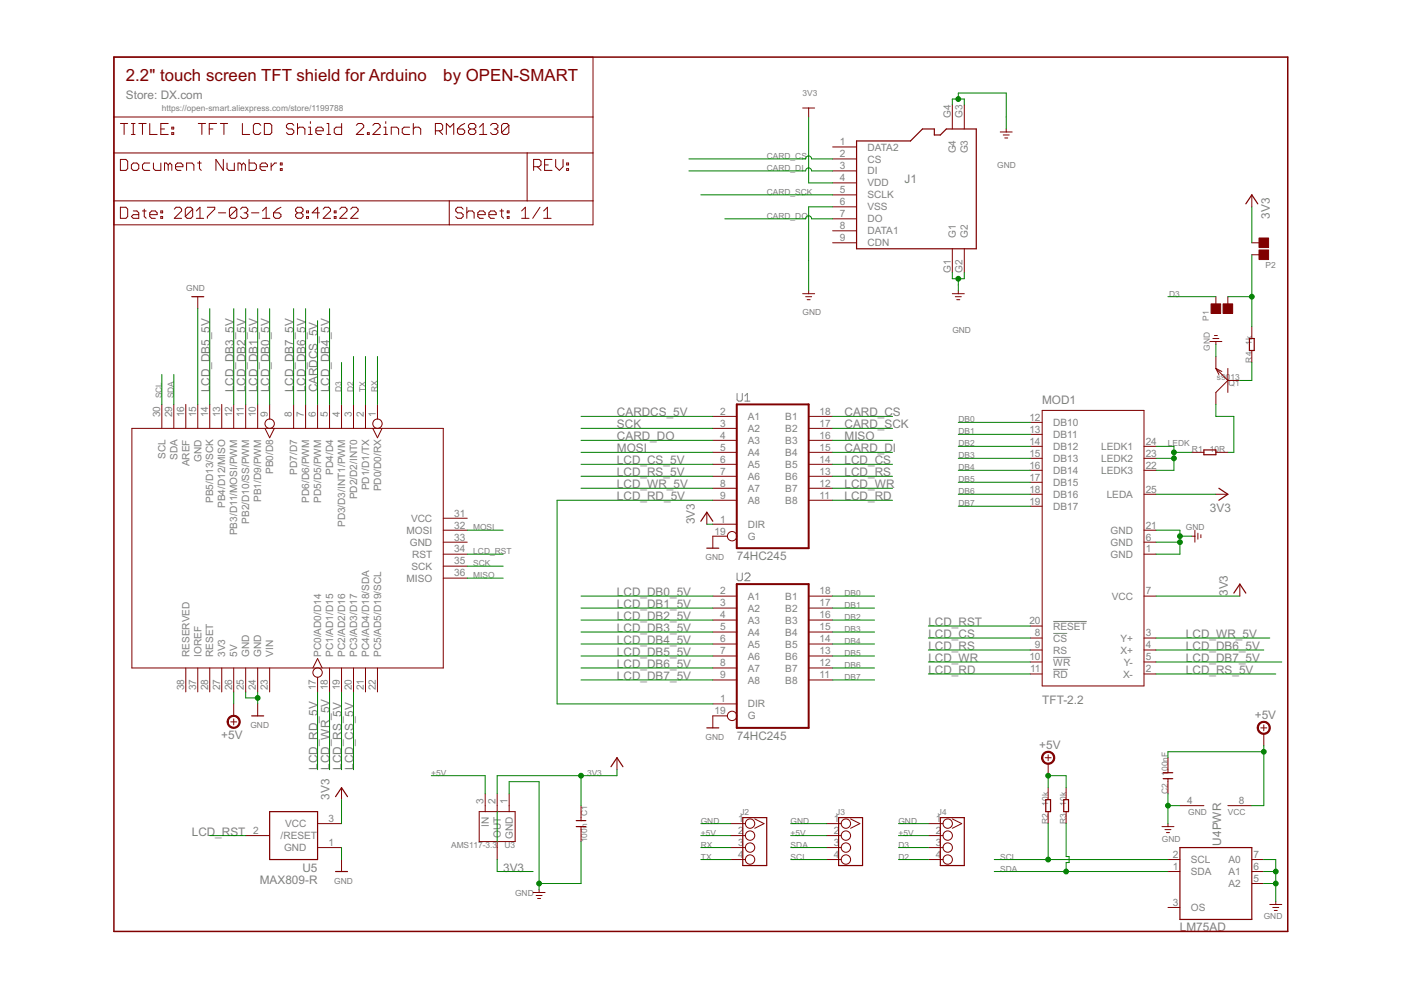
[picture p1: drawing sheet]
<svg xmlns="http://www.w3.org/2000/svg" width="297mm" height="210mm" viewBox="0 0 297 210" stroke-linecap="round" stroke-linejoin="round" font-family="sans-serif">
<path d="M156.3 83.4v1.4l.2 .2h.6l.3-.2v-1.4M157.9 85h1.1M157.9 83.9l.6-.5v1.6M156.3 121.5v1.4l.2 .2h.6l.3-.2v-1.4M157.9 121.8l.3-.3h.5l.3 .3v.2l-1.1 1.1h1.1M223.3 134.3h3M223.3 139.4h3.7M223.3 131.8h7.1M223.3 141.9h3.1" fill="none" stroke="#808080" stroke-width=".21"/>
<path d="M156.2 85.7h15.2v30.5h-15.2zM156.2 123.8h15.2v30.5h-15.2z" fill="none" stroke="#800000" stroke-width=".42"/>
<g fill="none" stroke="#800000" stroke-width=".21">
<path d="M24.2 12.1h101.5v35.6h-101.5zM24.2 32.4h101.5M24.2 24.8h101.5M25.5 33.8h1.2l.4 .4v1.6l-.4 .3h-1.2zM25.5 26.2h1.6M26.3 26.2v2.3M27.9 35l.4-.4h.7l.4 .4v.8l-.4 .3h-.7l-.4-.3zM27.9 26.2h.7M27.9 28.5h.7M28.3 26.2v2.3M29.4 26.2h1.6M30.2 26.2v2.3"/>
<path d="M31.7 26.2v2.3h1.6M31.7 34.6h-1.1l-.4 .4v.8l.4 .3h1.1M32.5 34.6v1.2l.4 .3h1.2v-1.5M34.1 27.3h.8M35.7 26.2h-1.6v2.3h1.6M35.7 35l-.4-.4h-.4v1.5M35.7 35l.3-.4 .4 .4v1.1M35.7 35v1.1M36.4 28.1h.4v.4h-.4zM36.4 27h.4v.3h-.4zM37.2 35.3h1.6v-.3l-.4-.4h-.8l-.4 .4v.8l.4 .3h.8M39.6 36.1v-1.5h1.1l.4 .4v1.1"/>
<path d="M41.9 34.6h.8M42 26.2h1.6M42.3 34.2v1.6l.4 .3M42.8 26.2v2.3M44.4 27.3h.7M45.9 26.2h-1.5v2.3M46.7 26.2h1.6M47.3 33.8v2.3l-1.5-2.3v2.3M47.5 26.2v2.3M48.1 34.6v1.2l.4 .3h1.2v-1.5M51.2 35l-.3-.4h-.4v1.5M51.2 35v1.1"/>
<path d="M51.2 35l.4-.4 .4 .4v1.1M51.4 26.2v2.3h1.5M52.8 33.8v2.3h1.2l.4-.3v-.8l-.4-.4h-1.2M55.1 35.3h1.6v-.3l-.4-.4h-.8l-.4 .4v.8l.4 .3h.8M55.3 26.6l-.4-.4h-.8l-.4 .4v1.5l.4 .4h.8l.4-.4M56 26.2h1.2l.4 .4v1.5l-.4 .4h-1.2zM57.5 34.6v1.5M58.7 34.6h-.4l-.8 .7M59.4 35.8h.4v.3h-.4zM59.4 34.6h.4v.4h-.4zM62.3 26.6l-.4-.4h-.8l-.4 .4v.4l.4 .3h.8l.4 .4v.4l-.4 .4h-.8l-.4-.4M63.1 27.3l.4-.3h.7l.4 .3v1.2"/>
<path d="M63.1 26.2v2.3M65.4 28.5h.8M65.4 27h.4v1.5M65.8 25.8v.4M67 27.7h1.5v-.4l-.4-.3h-.7l-.4 .3v.8l.4 .4h.7M69.3 26.2h.4v2.3M69.3 28.5h.8M72.4 26.2v2.3h-1.1l-.4-.4v-.8l.4-.3h1.1M75.5 26.6l.4-.4h.8l.4 .4v.4l-1.6 1.5h1.6M77.9 28.1h.4v.4h-.4zM79.1 26.6l.3-.4h.8l.4 .4v.4l-1.5 1.5h1.5M81.4 28.5h.8"/>
<path d="M81.4 27h.4v1.5M81.8 25.8v.4M83 28.5v-1.5h1.1l.4 .3v1.2M86.8 27h-1.1l-.4 .3v.8l.4 .4h1.1M87.6 27.3l.4-.3h.8l.4 .3v1.2M87.6 26.2v2.3M92.3 27.7h1.2l.4-.4v-.7l-.4-.4h-1.2v2.3M93.1 27.7l.8 .8M94.6 28.5v-2.3l.8 .8 .8-.8v2.3M97 27.3h1.1l.4 .4v.4l-.4 .4h-.7l-.4-.4zM98.5 26.2l-.7 .4-.8 .7M99.7 27.3l-.4-.3v-.4l.4-.4h.8l.4 .4v.4l-.4 .3"/>
<path d="M99.7 27.3l-.4 .4v.4l.4 .4h.8l.4-.4v-.4l-.4-.4M99.7 27.3h.8M101.7 28.5h1.5M101.7 27l.7-.8v2.3M104 26.6l.4-.4h.8l.4 .4v.4l-.4 .3M104.8 27.3h.4M105.2 27.3l.4 .4v.4l-.4 .4h-.8l-.4-.4M107.9 26.6l-.4-.4h-.8l-.4 .4v1.5M107.9 26.6v1.5l-.4 .4h-.8l-.4-.4M107.9 26.6l-1.6 1.5M111.8 32.4v10.2M113.1 35.3h1.2l.4-.3v-.8l-.4-.4h-1.2v2.3"/>
<path d="M113.9 35.3l.8 .8M115.5 35h.7M117 33.8h-1.5v2.3h1.5M117.8 33.8v1.5l.8 .8 .8-.8v-1.5M120.1 35.8h.4v.3h-.4zM120.1 34.6h.4v.4h-.4zM170.2 22.9h2.5M171.4 22.9v1.9M176.5 31.2h5.1M176.5 33.7h5.1M176.5 36.2h5.1M176.5 38.8h5.1"/>
<path d="M201.9 22.3v5M204.4 22.3v5M212.1 28h2.5M212.7 28.6h1.3M213 29.3h.7M213.3 27.3v.7M24.2 42.6h101.5M25.5 43.9h1.2l.4 .4v1.6l-.4 .4h-1.2zM28.3 44.7h.7l.4 .4v1.2h-1.1l-.4-.4 .4-.4h1.1M30.2 44.7h.8M30.6 44.3v1.6l.4 .4M31.7 45.5h1.6v-.4l-.4-.4h-.7l-.5 .4v.8l.5 .4h.7"/>
<path d="M34.1 45.9h.4v.4h-.4zM34.1 44.7h.4v.4h-.4zM37 44.3l.3-.4h.8l.4 .4v.4l-1.5 1.6h1.5M40.9 44.3v1.6l-.5 .4h-.7l-.4-.4M40.9 44.3l-.5-.4h-.7l-.4 .4v1.6M40.9 44.3l-1.6 1.6M41.6 46.3h1.6M41.6 44.7l.8-.8v2.4M44 43.9h1.5v.4l-1.5 1.6v.4M46.3 45.1h1.6M50.2 44.3v1.6l-.4 .4h-.8l-.4-.4M50.2 44.3l-.4-.4h-.8l-.4 .4v1.6"/>
<path d="M50.2 44.3l-1.6 1.6M51 44.3l.4-.4h.8l.3 .4v.4l-.3 .4M51.8 45.1h.4M52.2 45.1l.3 .4v.4l-.3 .4h-.8l-.4-.4M53.3 45.1h1.6M55.6 46.3h1.6M55.6 44.7l.8-.8v2.4M58 45.1h1.2l.4 .4v.4l-.4 .4h-.8l-.4-.4zM59.6 43.9l-.8 .4-.8 .8M63.1 45.1l-.4 .4v.4l.4 .4h.7l.4-.4v-.4l-.4-.4M63.1 45.1l-.4-.4v-.4l.4-.4h.7l.4 .4v.4l-.4 .4M63.1 45.1h.7"/>
<path d="M65 45.9h.4v.4h-.4zM65 44.7h.4v.4h-.4zM67.7 45.1h-1.5l1.2-1.2v2.4M68.5 44.3l.4-.4h.8l.4 .4v.4l-1.6 1.6h1.6M70.9 45.9h.3v.4h-.3zM70.9 44.7h.3v.4h-.3zM72 44.3l.4-.4h.8l.4 .4v.4l-1.6 1.6h1.6M74.4 44.3l.4-.4h.7l.4 .4v.4l-1.5 1.6h1.5M95.2 42.6v5.1M98.2 44.3l-.4-.4h-.8l-.4 .4v.4l.4 .4h.8l.4 .4v.4l-.4 .4h-.8l-.4-.4M99 45.1l.4-.4h.7l.4 .4v1.2M99 43.9v2.4"/>
<path d="M101.3 45.5h1.6v-.4l-.4-.4h-.8l-.4 .4v.8l.4 .4h.8M103.7 45.5h1.5v-.4l-.4-.4h-.8l-.3 .4v.8l.3 .4h.8M106 44.7h.8M106.4 44.3v1.6l.4 .4M107.5 45.9h.4v.4h-.4zM107.5 44.7h.4v.4h-.4zM110.6 46.3h1.6M110.6 44.7l.8-.8v2.4M114.5 43.9l-1.6 2.4M115.3 46.3h1.5M115.3 44.7l.8-.8v2.4M176.5 41.3h5.1"/>
<path d="M176.5 43.9h5.1M176.5 46.4h5.1M176.5 48.9h5.1M176.5 51.5h5.1M201.9 52.7v5.1M204.4 52.7v5.1M265.4 51.5h2.5M265.4 41.3v2.6M265.4 54h2.5M41.9 62.9v2.5M170.2 62.3h2.5M170.8 62.9h1.3"/>
<path d="M171.1 63.5h.7M171.4 61.6v.7M201.9 62.3h2.5M202.5 62.9h1.3M202.9 63.5h.6M203.2 61.6v.7M256.5 72.4h2.6M257.2 71.8h1.2M257.5 71.1h.6M257.8 78.1l2.5 2.6M257.8 78.1l.6 1.3M257.8 78.1l1.3 .7"/>
<path d="M257.8 62.9v2.5M257.8 72.4v.6M257.8 75.6v2.5M260.3 62.9v2.5M260.3 78.1v5.1M265.4 69.2v2.6M265.4 74.3v2.6M28 90.8h66v50.8h-66zM34.3 85.7v5.1M36.9 85.7v5.1M39.4 85.7v5.1M41.9 85.7v5.1"/>
<path d="M44.5 85.7v5.1M47 85.7v5.1M49.6 85.7v5.1M52.1 85.7v5.1M54.6 85.7v5.1M56.2 90.8l1 2 1-2M57.2 85.7v3.2M62.3 85.7v5.1M64.8 85.7v5.1M67.3 85.7v5.1M69.9 85.7v5.1M72.4 85.7v5.1"/>
<path d="M75 85.7v5.1M77.5 85.7v5.1M79 90.8l1 2 1-2M80 85.7v3.2M151.1 88.3h5.1M151.1 90.8h5.1M151.1 93.4h5.1M151.1 95.9h5.1M151.1 98.4h5.1M171.4 88.3h5.1M171.4 90.8h5.1M171.4 93.4h5.1"/>
<path d="M171.4 95.9h5.1M171.4 98.4h5.1M218.4 99.7h2.6M218.4 97.2h2.6M218.4 94.6h2.6M218.4 89.6h2.6M218.4 92.1h2.6M221 87h21.5v58.4h-21.5zM242.5 99.7h2.6M242.5 97.2h2.6M242.5 94.6h2.6M252.7 95.9h2.5"/>
<path d="M257.8 95.9h2.5M260.3 80.7l-2.5 2.5v2.5M260.3 80.7h2.6M94 109.9h5.1M94 112.4h5.1M94 115h5.1M94 117.5h5.1M149.9 108.6v2.5M151.1 111.1h5.1M151.1 101h5.1M151.1 103.5h5.1M151.1 106.1h5.1"/>
<path d="M154.2 113.7h-3.1v2.5M171.4 101h5.1M171.4 103.5h5.1M171.4 106.1h5.1M218.4 104.8h2.6M218.4 107.3h2.6M218.4 102.3h2.6M242.5 104.8h2.6M242.5 112.4h2.6M242.5 115h2.6M242.5 117.5h2.6M252.7 113.7h.6"/>
<path d="M253.3 112.4v2.6M254 113.1v1.2M254.6 113.4v.6M257.8 104.8h2.5M94 120h5.1M94 122.6h5.1M151.1 126.4h5.1M151.1 128.9h5.1M151.1 131.5h5.1M151.1 134h5.1M151.1 136.5h5.1M151.1 139.1h5.1"/>
<path d="M171.4 126.4h5.1M171.4 128.9h5.1M171.4 131.5h5.1M171.4 134h5.1M171.4 136.5h5.1M171.4 139.1h5.1M218.4 135.3h2.6M218.4 137.8h2.6M218.4 132.7h2.6M242.5 126.4h2.6M242.5 135.3h2.6M242.5 137.8h2.6"/>
<path d="M262.9 123.8v2.6M39.4 141.6v5.1M41.9 141.6v5.1M44.5 141.6v5.1M47 141.6v5.1M48.9 153.1h1.3M49.6 141.6v5.1M49.6 149.2v2.6M49.6 152.4v1.3M52.1 141.6v5.1M54.6 141.6v5.1M54.6 149.2v2.6"/>
<path d="M57.2 141.6v5.1M66.3 141.6l1-2 1 2M67.3 143.6v3.1M69.9 141.6v5.1M72.4 141.6v5.1M75 141.6v5.1M77.5 141.6v5.1M80 141.6v5.1M151.1 149.2h5.1M151.1 141.6h5.1M151.1 144.2h5.1M154.2 151.8h-3.1v2.5"/>
<path d="M171.4 141.6h5.1M171.4 144.2h5.1M218.4 140.4h2.6M218.4 142.9h2.6M242.5 140.4h2.6M242.5 142.9h2.6M267.3 154.3h1.3M267.9 153.7v1.2M267.9 155.6v2.5M52.1 177.2h5.1M67.3 174.6h5.1M67.3 179.7h5.1"/>
<path d="M72.4 167v2.5M101.6 172.1h7.6v6.3h-7.6zM102.9 168.3v3.8M105.4 168.3v3.8M105.4 178.4v3.8M107.9 168.3v3.8M123.2 170.8v3.2M123.2 175.3v3.1M130.8 160.7v2.5M154.9 174.6h3.1M154.9 179.7h3.1M154.9 177.2h3.1"/>
<path d="M160 173.6l2 1-2 1M175.3 174.6h3.1M175.3 179.7h3.1M175.3 177.2h3.1M180.3 173.6l2 1-2 1M196.8 174.6h3.1M196.8 179.7h3.1M196.8 177.2h3.1M201.9 173.6l2 1-2 1M221.6 160.7h1.3M222.2 160v1.3M222.2 161.9v2.6"/>
<path d="M222.2 167v2.5M222.2 172.1v2.5M226 167v2.5M226 172.1v2.5M246.4 175.3h2.5M247 175.9h1.3M247.3 176.5h.6M247.6 160.7v3.1M247.6 165.1v3.2M247.6 174.6v.7M250.2 170.8h5M260.3 170.8h5.1"/>
<path d="M72.4 182.2v2.6M113 189.2h2.6M113.7 189.9h1.2M114 190.5h.6M114.3 188.6v.6M154.9 182.2h3.1M175.3 182.2h3.1M196.8 182.2h3.1M247.6 182.2h2.6M247.6 184.8h2.6M247.6 192.4h2.6M265.4 182.2h2.5"/>
<path d="M265.4 184.8h2.5M265.4 187.3h2.5M269.2 191.8h2.6M269.9 192.4h1.2M270.2 193h.6M270.5 191.1v.7"/>
<circle cx="57.2" cy="89.8" r=".99"/>
<circle cx="80" cy="89.8" r=".99"/>
<circle cx="155.2" cy="113.7" r=".99"/>
<circle cx="67.3" cy="142.6" r=".99"/>
<circle cx="155.2" cy="151.8" r=".99"/>
<circle cx="159" cy="174.6" r=".99"/>
<circle cx="159" cy="177.2" r=".99"/>
<circle cx="159" cy="179.7" r=".99"/>
<circle cx="179.3" cy="174.6" r=".99"/>
<circle cx="179.3" cy="177.2" r=".99"/>
<circle cx="179.3" cy="179.7" r=".99"/>
<circle cx="200.9" cy="177.2" r=".99"/>
<circle cx="200.9" cy="179.7" r=".99"/>
<circle cx="200.9" cy="174.6" r=".99"/>
<circle cx="159" cy="182.2" r=".99"/>
<circle cx="179.3" cy="182.2" r=".99"/>
<circle cx="200.9" cy="182.2" r=".99"/>
</g>
<g fill="none" stroke="#800000" stroke-width=".25">
<path d="M181.6 29.9h11.4l2.6-2.6h2.5v1.3h1.3l1.2-1.3h6.4v25.4h-25.4zM264.1 43.2l1.3-1.9 1.3 1.9M40.7 62.9h2.5M264.9 71.8h1v2.5h-1zM255.2 95.4h2.6v1h-2.6zM148.6 110.5l1.3-1.9 1.2 1.9M149.9 116.2h2.5M258.4 103.5l1.9 1.3-1.9 1.3M261.6 125.8l1.3-2 1.2 2M53.4 151.8h2.5M149.9 154.3h2.5M57.2 172.1h10.1v10.1h-10.1z"/>
<path d="M71.1 168.9l1.3-1.9 1.3 1.9M122.2 174h2M122.2 175.3h2M129.5 162.6l1.3-1.9 1.3 1.9M157.5 173.4h5.1v10.1h-5.1zM177.8 173.4h5.1v10.1h-5.1zM199.4 173.4h5v10.1h-5zM221.7 169.5h1v2.6h-1zM225.5 169.5h1v2.6h-1zM246.6 165.1h2M246.6 163.8h2M250.2 179.7h15.2v15.2h-15.2z"/>
<path d="M71.1 184.8h2.6"/>
</g>
<path d="M24.2 12.1h248.8v185.4h-248.8z" fill="none" stroke="#800000" stroke-width=".32"/>
<g fill="#800000" stroke="#800000" stroke-width=".21">
<path d="M48.5 152.1a1.4 1.4 0 0 1 2.2 .2 1.4 1.4 0 0 1-.8 2.1 1.4 1.4 0 0 1-1.7-1.3h.2a1.14 1.14 0 0 1 1.7-1 1.14 1.14 0 0 1 .1 1.9 1.14 1.14 0 0 1-1.8-.7v-.2h-.2z" fill-rule="evenodd"/>
<path d="M266.9 153.4a1.4 1.4 0 0 1 2.2 .2 1.4 1.4 0 0 1-.8 2.1 1.4 1.4 0 0 1-1.7-1.4h.2a1.14 1.14 0 0 1 1.6-1 1.14 1.14 0 0 1 .3 1.8 1.14 1.14 0 0 1-1.9-.5v-.3h-.2z" fill-rule="evenodd"/>
<path d="M221.2 159.7a1.4 1.4 0 0 1 2.2 .2 1.4 1.4 0 0 1-.8 2.1 1.4 1.4 0 0 1-1.8-1.3h.3a1.15 1.15 0 0 1 1.6-1.1 1.15 1.15 0 0 1 .3 1.9 1.15 1.15 0 0 1-1.9-.5v-.3h-.3z" fill-rule="evenodd"/>
</g>
<g fill="#800000" stroke="#800000" stroke-width=".21">
<path d="M256.8 64.4h2v2.1h-2z"/>
<path d="M259.3 64.4h2v2.1h-2z"/>
<path d="M266.9 53h2.1v2h-2.1z"/>
<path d="M266.9 50.5h2.1v2h-2.1z"/>
</g>
<g fill="none" stroke="#008000" stroke-width=".21">
<path d="M146 33.7h24.8a.63 .63 0 0 1 .6-.6 .63 .63 0 0 1 .7 .6h4.4M146 36.2h24.8a.63 .63 0 0 1 .6-.6 .63 .63 0 0 1 .7 .6h4.4M171.4 24.8v14h5.1M201.9 22.3v-1.3h2.5v1.3M203.2 21v-1.3h10.1v7.6M148.6 41.3h27.9M153.7 46.4h17.1a.63 .63 0 0 1 .6-.6 .63 .63 0 0 1 .7 .6h4.4M176.5 43.9h-5.1v17.7M201.9 57.8v1.3h2.5v-1.3M203.2 59.1v2.5M265.4 43.9v7.6M265.4 54v15.2"/>
<path d="M34.3 79.4v6.3M36.9 79.4v6.3M41.9 65.4v20.3M44.5 65.4v20.3M49.6 65.4v20.3M52.1 65.4v20.3M54.6 65.4v20.3M57.2 65.4v20.3M62.3 65.4v20.3M64.8 65.4v20.3M67.3 68v17.7M69.9 65.4v20.3"/>
<path d="M72.4 76.9v8.8M75 75.6v10.1M77.5 75.6v10.1M80 75.6v10.1M247.6 62.9h10.2M257.8 73v2.6M260.3 62.9h5.1M265.4 76.9v3.8h-2.5M123.2 98.4h27.9M123.2 93.4h27.9M123.2 88.3h27.9M123.2 90.8h27.9"/>
<path d="M123.2 95.9h27.9M176.5 98.4h12.7M176.5 93.4h12.7M176.5 88.3h12.7M176.5 90.8h12.7M176.5 95.9h12.7M203.2 97.2h15.2M203.2 99.7h15.2M203.2 89.6h15.2M203.2 92.1h15.2M203.2 94.6h15.2M245.1 97.2h3.8"/>
<path d="M245.1 94.6h3.8v5.1h-3.8M248.9 95.9h3.8M257.8 85.7v2.6h3.8v7.6h-1.3M99.1 117.5h7.6M99.1 112.4h7.6M123.2 103.5h27.9M123.2 101h27.9M149.9 111.1h1.2M151.1 106.1h-33v43.1h33M176.5 103.5h12.7M176.5 106.1h12.7M176.5 101h12.7"/>
<path d="M203.2 104.8h15.2M203.2 107.3h15.2M203.2 102.3h15.2M245.1 112.4h5.1v5.1h-5.1M245.1 115h5.1M245.1 104.8h12.7M250.2 113.7h2.5M99.1 122.6h7.6M99.1 120h7.6M123.2 126.4h27.9M123.2 128.9h27.9M123.2 131.5h27.9"/>
<path d="M123.2 134h27.9M123.2 136.5h27.9M123.2 139.1h27.9M176.5 126.4h8.9M176.5 128.9h8.9M176.5 131.5h8.9M176.5 134h8.9M176.5 136.5h8.9M176.5 139.1h8.9M196.8 132.7h21.6M196.8 135.3h21.6M196.8 137.8h21.6"/>
<path d="M245.1 135.3h24.1M245.1 137.8h22.8M245.1 126.4h17.8M49.6 146.7v2.5M52.1 146.7v1.3h2.5M54.6 146.7v2.5M67.3 146.7v16.5M69.9 146.7v16.5M72.4 146.7v16.5M75 146.7v16.5M123.2 141.6h27.9M123.2 144.2h27.9"/>
<path d="M176.5 141.6h8.9M176.5 144.2h8.9M196.8 140.4h21.6M196.8 142.9h21.6M245.1 140.4h26.7M245.1 142.9h25.4M267.9 158.1v12.7h-2.5M267.9 159.4h-20.3v1.3M44.5 177.2h7.6M72.4 169.5v5.1M72.4 179.7v2.5M91.4 164.5h11.5v3.8"/>
<path d="M105.4 172.1v6.3M107.9 168.3v-2.6h6.4v22.9M123.2 164.5v6.3M123.2 178.4v8.9h-8.9M130.8 163.2v1.3h-25.4v3.8M148.6 174.6h6.3M148.6 177.2h6.3M148.6 179.7h6.3M167.6 174.6h7.7M167.6 177.2h7.7M167.6 179.7h7.7M190.5 174.6h6.3"/>
<path d="M190.5 177.2h6.3M190.5 179.7h6.3M222.2 167v-2.5h3.8v2.5M222.2 174.6v7.6M226 174.6v7h.7v1.3h-.7v1.9M247.6 170.8h2.6M247.6 168.3v6.3M105.4 182.2v2.6h7.6M148.6 182.2h6.3M167.6 182.2h7.7M190.5 182.2h6.3M210.8 182.2h36.8"/>
<path d="M210.8 184.8h36.8M267.9 187.3h2.6M267.9 182.2h2.6v8.9M267.9 184.8h2.6"/>
</g>
<g fill="#008000" stroke="#008000" stroke-width=".21">
<circle cx="203.2" cy="59.1" r=".51"/>
<circle cx="203.2" cy="21" r=".51"/>
<circle cx="54.6" cy="148" r=".51"/>
<circle cx="114.3" cy="187.3" r=".51"/>
<circle cx="247.6" cy="170.8" r=".51"/>
<circle cx="270.5" cy="184.8" r=".51"/>
<circle cx="270.5" cy="187.3" r=".51"/>
<circle cx="250.2" cy="113.7" r=".51"/>
<circle cx="250.2" cy="115" r=".51"/>
<circle cx="267.9" cy="159.4" r=".51"/>
<circle cx="222.2" cy="164.5" r=".51"/>
<circle cx="123.2" cy="164.5" r=".51"/>
<circle cx="222.2" cy="182.2" r=".51"/>
<circle cx="226" cy="184.8" r=".51"/>
<circle cx="248.9" cy="95.9" r=".51"/>
<circle cx="248.9" cy="97.2" r=".51"/>
<circle cx="265.4" cy="62.9" r=".51"/>
</g>
<g font-size="4" fill="#800000">
<text x="26.7" y="17.2">2.2&quot; touch screen TFT shield for Arduino</text>
<text x="94" y="17.2">by OPEN-SMART</text>
</g>
<g font-size="2.8" fill="#808080">
<text x="26.7" y="21">Store: DX.com</text>
<text x="191.8" y="38.8">J1</text>
<text x="269.2" y="46.4" transform="rotate(-90 269.2 46.4)">3V3</text>
<text x="44.5" y="83.2" transform="rotate(-90 44.5 83.2)">LCD_DB5_5V</text>
<text x="49.5" y="83.2" transform="rotate(-90 49.5 83.2)">LCD_DB3_5V</text>
<text x="52.1" y="83.2" transform="rotate(-90 52.1 83.2)">LCD_DB2_5V</text>
<text x="54.6" y="83.2" transform="rotate(-90 54.6 83.2)">LCD_DB1_5V</text>
<text x="57.2" y="83.2" transform="rotate(-90 57.2 83.2)">LCD_DB0_5V</text>
<text x="62.2" y="83.2" transform="rotate(-90 62.2 83.2)">LCD_DB7_5V</text>
<text x="64.8" y="83.2" transform="rotate(-90 64.8 83.2)">LCD_DB6_5V</text>
<text x="67.3" y="83.2" transform="rotate(-90 67.3 83.2)">CARDCS_5V</text>
<text x="69.9" y="83.2" transform="rotate(-90 69.9 83.2)">LCD_DB4_5V</text>
<text x="130.8" y="88.3">CARDCS_5V</text>
<text x="179.1" y="88.3">CARD_CS</text>
<text x="221" y="85.8">MOD1</text>
<text x="130.8" y="93.4">CARD_DO</text>
<text x="130.8" y="90.8">SCK</text>
<text x="130.8" y="95.9">MOSI</text>
<text x="179.1" y="93.4">MISO</text>
<text x="179.1" y="90.8">CARD_SCK</text>
<text x="179.1" y="95.9">CARD_DI</text>
<text x="130.8" y="98.4">LCD_CS_5V</text>
<text x="130.8" y="101">LCD_RS_5V</text>
<text x="179.1" y="98.4">LCD_CS</text>
<text x="179.1" y="101">LCD_RS</text>
<text x="130.8" y="103.5">LCD_WR_5V</text>
<text x="130.8" y="106.1">LCD_RD_5V</text>
<text x="179.1" y="103.5">LCD_WR</text>
<text x="179.1" y="106.1">LCD_RD</text>
<text x="147.3" y="111.1" transform="rotate(-90 147.3 111.1)">3V3</text>
<text x="256.5" y="108.6">3V3</text>
<text x="156.2" y="118.8">74HC245</text>
<text x="130.8" y="126.4">LCD_DB0_5V</text>
<text x="130.8" y="128.9">LCD_DB1_5V</text>
<text x="130.8" y="131.5">LCD_DB2_5V</text>
<text x="260.3" y="126.4" transform="rotate(-90 260.3 126.4)">3V3</text>
<text x="130.8" y="134">LCD_DB3_5V</text>
<text x="130.8" y="136.5">LCD_DB4_5V</text>
<text x="196.8" y="132.7">LCD_RST</text>
<text x="196.8" y="135.3">LCD_CS</text>
<text x="196.8" y="137.8">LCD_RS</text>
<text x="251.4" y="135.3">LCD_WR_5V</text>
<text x="251.4" y="137.8">LCD_DB6_5V</text>
<text x="130.8" y="139.1">LCD_DB5_5V</text>
<text x="130.8" y="141.6">LCD_DB6_5V</text>
<text x="196.8" y="140.3">LCD_WR</text>
<text x="196.8" y="142.9">LCD_RD</text>
<text x="251.4" y="142.9">LCD_RS_5V</text>
<text x="251.4" y="140.3">LCD_DB7_5V</text>
<text x="130.8" y="144.2">LCD_DB7_5V</text>
<text x="221" y="149.2">TFT-2.2</text>
<text x="266" y="152.4">+5V</text>
<text x="46.9" y="156.7">+5V</text>
<text x="156.2" y="156.9">74HC245</text>
<text x="220.3" y="158.8">+5V</text>
<text x="67.3" y="163.2" transform="rotate(-90 67.3 163.2)">LCD_RD_5V</text>
<text x="72.4" y="163.2" transform="rotate(-90 72.4 163.2)">LCD_RS_5V</text>
<text x="74.9" y="163.2" transform="rotate(-90 74.9 163.2)">LCD_CS_5V</text>
<text x="69.9" y="169.6" transform="rotate(-90 69.9 169.6)">3V3 LCD_WR_5V</text>
<text x="40.7" y="177.2">LCD_RST</text>
<text x="258.9" y="179.3" transform="rotate(-90 258.9 179.3)">U4PWR</text>
<text x="64.1" y="184.8">U5</text>
<text x="106.7" y="184.8">3V3</text>
<text x="55.1" y="187.3">MAX809-R</text>
<text x="250.2" y="197.5">LM75AD</text>
</g>
<g font-size="2.4" fill="#808080">
<text x="201.6" y="25" transform="rotate(-90 201.6 25)">G4</text>
<text x="204.1" y="25" transform="rotate(-90 204.1 25)">G3</text>
<text x="178.1" y="30.8">1</text>
<text x="178.1" y="33.3">2</text>
<text x="178.1" y="35.9">3</text>
<text x="183.9" y="31.9">DATA2</text>
<text x="183.9" y="34.5">CS</text>
<text x="202.7" y="32.5" transform="rotate(-90 202.7 32.5)">G4</text>
<text x="205.2" y="32.5" transform="rotate(-90 205.2 32.5)">G3</text>
<text x="178.1" y="38.4">4</text>
<text x="178.1" y="41">5</text>
<text x="183.9" y="37">DI</text>
<text x="183.9" y="39.5">VDD</text>
<text x="178.1" y="43.5">6</text>
<text x="178.1" y="46">7</text>
<text x="183.9" y="42.1">SCLK</text>
<text x="183.9" y="44.6">VSS</text>
<text x="183.9" y="47.2">DO</text>
<text x="178.1" y="48.6">8</text>
<text x="178.1" y="51.1">9</text>
<text x="183.9" y="49.7">DATA1</text>
<text x="183.9" y="52.2">CDN</text>
<text x="202.7" y="50.4" transform="rotate(-90 202.7 50.4)">G1</text>
<text x="205.2" y="50.4" transform="rotate(-90 205.2 50.4)">G2</text>
<text x="201.6" y="57.9" transform="rotate(-90 201.6 57.9)">G1</text>
<text x="204.1" y="57.9" transform="rotate(-90 204.1 57.9)">G2</text>
<text x="34" y="88.5" transform="rotate(-90 34 88.5)">30</text>
<text x="36.5" y="88.5" transform="rotate(-90 36.5 88.5)">29</text>
<text x="39" y="88.5" transform="rotate(-90 39 88.5)">16</text>
<text x="41.6" y="88.5" transform="rotate(-90 41.6 88.5)">15</text>
<text x="44.1" y="88.5" transform="rotate(-90 44.1 88.5)">14</text>
<text x="46.7" y="88.5" transform="rotate(-90 46.7 88.5)">13</text>
<text x="49.2" y="88.5" transform="rotate(-90 49.2 88.5)">12</text>
<text x="51.7" y="88.5" transform="rotate(-90 51.7 88.5)">11</text>
<text x="54.3" y="88.5" transform="rotate(-90 54.3 88.5)">10</text>
<text x="56.8" y="88.5" transform="rotate(-90 56.8 88.5)">9</text>
<text x="61.9" y="88.5" transform="rotate(-90 61.9 88.5)">8</text>
<text x="64.4" y="88.5" transform="rotate(-90 64.4 88.5)">7</text>
<text x="67" y="88.5" transform="rotate(-90 67 88.5)">6</text>
<text x="69.5" y="88.5" transform="rotate(-90 69.5 88.5)">5</text>
<text x="72" y="88.5" transform="rotate(-90 72 88.5)">4</text>
<text x="74.6" y="88.5" transform="rotate(-90 74.6 88.5)">3</text>
<text x="77.1" y="88.5" transform="rotate(-90 77.1 88.5)">2</text>
<text x="79.7" y="88.5" transform="rotate(-90 79.7 88.5)">1</text>
<text x="152.7" y="87.9">2</text>
<text x="158.5" y="89.1">A1</text>
<text x="166.5" y="89.1">B1</text>
<text x="173.8" y="87.9">18</text>
<text x="218.2" y="89.2">12</text>
<text x="152.7" y="90.5">3</text>
<text x="152.7" y="93">4</text>
<text x="152.7" y="95.6">5</text>
<text x="158.5" y="91.6">A2</text>
<text x="158.5" y="94.1">A3</text>
<text x="166.5" y="94.1">B3</text>
<text x="166.5" y="91.6">B2</text>
<text x="173.8" y="95.6">15</text>
<text x="173.8" y="93">16</text>
<text x="173.8" y="90.5">17</text>
<text x="218.2" y="94.3">14</text>
<text x="218.2" y="91.7">13</text>
<text x="223.3" y="95.4">DB12</text>
<text x="223.3" y="90.3">DB10</text>
<text x="223.3" y="92.9">DB11</text>
<text x="233.5" y="95.4">LEDK1</text>
<text x="242.9" y="94.3">24</text>
<text x="35.1" y="97.3" transform="rotate(-90 35.1 97.3)">SCL</text>
<text x="37.6" y="97.5" transform="rotate(-90 37.6 97.5)">SDA</text>
<text x="40.2" y="98.9" transform="rotate(-90 40.2 98.9)">AREF</text>
<text x="42.7" y="97.9" transform="rotate(-90 42.7 97.9)">GND</text>
<text x="57.9" y="100.5" transform="rotate(-90 57.9 100.5)">PB0/D8</text>
<text x="63" y="100.6" transform="rotate(-90 63 100.6)">PD7/D7</text>
<text x="70.6" y="100.6" transform="rotate(-90 70.6 100.6)">PD4/D4</text>
<text x="152.7" y="98.1">6</text>
<text x="152.7" y="100.6">7</text>
<text x="158.5" y="96.7">A4</text>
<text x="158.5" y="99.2">A5</text>
<text x="158.5" y="101.8">A6</text>
<text x="166.5" y="101.8">B6</text>
<text x="166.5" y="99.2">B5</text>
<text x="166.5" y="96.7">B4</text>
<text x="173.8" y="100.6">13</text>
<text x="173.8" y="98.1">14</text>
<text x="218.2" y="96.8">15</text>
<text x="218.2" y="99.4">16</text>
<text x="218.2" y="101.9">17</text>
<text x="223.3" y="97.9">DB13</text>
<text x="223.3" y="100.5">DB14</text>
<text x="233.5" y="100.5">LEDK3</text>
<text x="233.5" y="97.9">LEDK2</text>
<text x="242.9" y="99.4">22</text>
<text x="242.9" y="96.8">23</text>
<text x="45.2" y="106.7" transform="rotate(-90 45.2 106.7)">PB5/D13/SCK</text>
<text x="47.8" y="107.7" transform="rotate(-90 47.8 107.7)">PB4/D12/MISO</text>
<text x="55.4" y="106.4" transform="rotate(-90 55.4 106.4)">PB1/D9/PWM</text>
<text x="65.5" y="106.5" transform="rotate(-90 65.5 106.5)">PD6/D6/PWM</text>
<text x="68.1" y="106.5" transform="rotate(-90 68.1 106.5)">PD5/D5/PWM</text>
<text x="75.7" y="105.9" transform="rotate(-90 75.7 105.9)">PD2/D2/INT0</text>
<text x="78.2" y="103.9" transform="rotate(-90 78.2 103.9)">PD1/D1/TX</text>
<text x="80.8" y="104.2" transform="rotate(-90 80.8 104.2)">PD0/D0/RX</text>
<text x="152.7" y="103.2">8</text>
<text x="152.7" y="105.7">9</text>
<text x="158.5" y="104.3">A7</text>
<text x="158.5" y="106.8">A8</text>
<text x="166.5" y="106.8">B8</text>
<text x="166.5" y="104.3">B7</text>
<text x="173.8" y="105.7">11</text>
<text x="173.8" y="103.2">12</text>
<text x="218.2" y="104.4">18</text>
<text x="218.2" y="107">19</text>
<text x="223.3" y="105.6">DB16</text>
<text x="223.3" y="103">DB15</text>
<text x="234.6" y="105.6">LEDA</text>
<text x="242.9" y="104.4">25</text>
<text x="50.3" y="113.5" transform="rotate(-90 50.3 113.5)">PB3/D11/MOSI/PWM</text>
<text x="52.8" y="111" transform="rotate(-90 52.8 111)">PB2/D10/SS/PWM</text>
<text x="73.2" y="111.8" transform="rotate(-90 73.2 111.8)">PD3/D3/INT1/PWM</text>
<text x="86.2" y="113.2">MOSI</text>
<text x="87.1" y="110.6">VCC</text>
<text x="96.3" y="109.5">31</text>
<text x="96.3" y="112.1">32</text>
<text x="151.5" y="113.3">19</text>
<text x="152.7" y="110.8">1</text>
<text x="158.5" y="111.9">DIR</text>
<text x="223.3" y="108.1">DB17</text>
<text x="235.5" y="113.2">GND</text>
<text x="242.9" y="112.1">21</text>
<text x="86.9" y="115.7">GND</text>
<text x="87.4" y="118.3">RST</text>
<text x="96.3" y="114.6">33</text>
<text x="96.3" y="117.1">34</text>
<text x="96.3" y="119.7">35</text>
<text x="158.5" y="114.4">G</text>
<text x="235.5" y="115.7">GND</text>
<text x="235.5" y="118.3">GND</text>
<text x="242.9" y="114.6">6</text>
<text x="242.9" y="117.1">1</text>
<text x="86.2" y="123.3">MISO</text>
<text x="87.3" y="120.8">SCK</text>
<text x="96.3" y="122.2">36</text>
<text x="152.7" y="126">2</text>
<text x="152.7" y="128.6">3</text>
<text x="152.7" y="131.1">4</text>
<text x="158.5" y="127.1">A1</text>
<text x="158.5" y="129.7">A2</text>
<text x="166.5" y="129.7">B2</text>
<text x="166.5" y="127.1">B1</text>
<text x="173.8" y="131.1">16</text>
<text x="173.8" y="128.6">17</text>
<text x="173.8" y="126">18</text>
<text x="235.7" y="127.1">VCC</text>
<text x="242.9" y="126">7</text>
<text x="152.7" y="133.6">5</text>
<text x="152.7" y="136.2">6</text>
<text x="158.5" y="132.2">A3</text>
<text x="158.5" y="134.8">A4</text>
<text x="158.5" y="137.3">A5</text>
<text x="166.5" y="137.3">B5</text>
<text x="166.5" y="134.8">B4</text>
<text x="166.5" y="132.2">B3</text>
<text x="173.8" y="136.2">14</text>
<text x="173.8" y="133.6">15</text>
<text x="218.2" y="132.4">20</text>
<text x="219.4" y="134.9">8</text>
<text x="219.4" y="137.5">9</text>
<text x="223.3" y="136">CS</text>
<text x="223.3" y="133.5">RESET</text>
<text x="237.6" y="136">Y+</text>
<text x="242.9" y="137.5">4</text>
<text x="242.9" y="134.9">3</text>
<text x="40.2" y="139.3" transform="rotate(-90 40.2 139.3)">RESERVED</text>
<text x="42.7" y="139.3" transform="rotate(-90 42.7 139.3)">IOREF</text>
<text x="45.2" y="139.3" transform="rotate(-90 45.2 139.3)">RESET</text>
<text x="47.8" y="139.3" transform="rotate(-90 47.8 139.3)">3V3</text>
<text x="50.3" y="139.3" transform="rotate(-90 50.3 139.3)">5V</text>
<text x="52.8" y="139.3" transform="rotate(-90 52.8 139.3)">GND</text>
<text x="55.4" y="139.3" transform="rotate(-90 55.4 139.3)">GND</text>
<text x="57.9" y="139.3" transform="rotate(-90 57.9 139.3)">VIN</text>
<text x="68.1" y="139.3" transform="rotate(-90 68.1 139.3)">PC0/AD0/D14</text>
<text x="70.6" y="139.3" transform="rotate(-90 70.6 139.3)">PC1/AD1/D15</text>
<text x="73.2" y="139.3" transform="rotate(-90 73.2 139.3)">PC2/AD2/D16</text>
<text x="75.7" y="139.3" transform="rotate(-90 75.7 139.3)">PC3/AD3/D17</text>
<text x="78.2" y="139.3" transform="rotate(-90 78.2 139.3)">PC4/AD4/D18/SDA</text>
<text x="80.8" y="139.3" transform="rotate(-90 80.8 139.3)">PC5/AD5/D19/SCL</text>
<text x="152.7" y="138.7">7</text>
<text x="152.7" y="141.3">8</text>
<text x="152.7" y="143.8">9</text>
<text x="158.5" y="139.8">A6</text>
<text x="158.5" y="142.4">A7</text>
<text x="166.5" y="142.4">B7</text>
<text x="166.5" y="139.8">B6</text>
<text x="173.8" y="143.8">11</text>
<text x="173.8" y="141.3">12</text>
<text x="173.8" y="138.7">13</text>
<text x="218.2" y="140">10</text>
<text x="218.4" y="142.5">11</text>
<text x="223.3" y="143.7">RD</text>
<text x="223.3" y="141.1">WR</text>
<text x="223.3" y="138.6">RS</text>
<text x="237.6" y="138.6">X+</text>
<text x="238.1" y="143.7">X-</text>
<text x="238.3" y="141.1">Y-</text>
<text x="242.9" y="140">5</text>
<text x="242.9" y="142.5">2</text>
<text x="39" y="146.3" transform="rotate(-90 39 146.3)">38</text>
<text x="41.6" y="146.3" transform="rotate(-90 41.6 146.3)">37</text>
<text x="44.1" y="146.3" transform="rotate(-90 44.1 146.3)">28</text>
<text x="46.7" y="146.3" transform="rotate(-90 46.7 146.3)">27</text>
<text x="49.2" y="146.3" transform="rotate(-90 49.2 146.3)">26</text>
<text x="51.7" y="146.3" transform="rotate(-90 51.7 146.3)">25</text>
<text x="54.3" y="146.3" transform="rotate(-90 54.3 146.3)">24</text>
<text x="56.8" y="146.3" transform="rotate(-90 56.8 146.3)">23</text>
<text x="67" y="146.3" transform="rotate(-90 67 146.3)">17</text>
<text x="69.5" y="146.3" transform="rotate(-90 69.5 146.3)">18</text>
<text x="72" y="146.3" transform="rotate(-90 72 146.3)">19</text>
<text x="74.6" y="146.3" transform="rotate(-90 74.6 146.3)">20</text>
<text x="77.1" y="146.3" transform="rotate(-90 77.1 146.3)">21</text>
<text x="79.7" y="146.3" transform="rotate(-90 79.7 146.3)">22</text>
<text x="152.7" y="148.9">1</text>
<text x="158.5" y="150">DIR</text>
<text x="158.5" y="144.9">A8</text>
<text x="166.5" y="144.9">B8</text>
<text x="151.5" y="151.4">19</text>
<text x="158.5" y="152.5">G</text>
<text x="102.5" y="170.5" transform="rotate(-90 102.5 170.5)">3</text>
<text x="105.1" y="170.5" transform="rotate(-90 105.1 170.5)">2</text>
<text x="107.6" y="170.5" transform="rotate(-90 107.6 170.5)">1</text>
<text x="251.7" y="170.5">4</text>
<text x="262.7" y="170.5">8</text>
<text x="53.6" y="176.8">2</text>
<text x="59.5" y="177.9">/RESET</text>
<text x="60.5" y="175.4">VCC</text>
<text x="69.7" y="174.3">3</text>
<text x="69.7" y="179.4">1</text>
<text x="103.6" y="175.3" transform="rotate(-90 103.6 175.3)">IN</text>
<text x="106.2" y="177.7" transform="rotate(-90 106.2 177.7)">OUT</text>
<text x="108.7" y="177.9" transform="rotate(-90 108.7 177.9)">GND</text>
<text x="156.5" y="174.3">1</text>
<text x="156.5" y="176.8">2</text>
<text x="156.5" y="179.4">3</text>
<text x="176.8" y="174.3">1</text>
<text x="176.8" y="176.8">2</text>
<text x="176.8" y="179.4">3</text>
<text x="198.4" y="174.3">1</text>
<text x="198.4" y="176.8">2</text>
<text x="198.4" y="179.4">3</text>
<text x="60.2" y="180.5">GND</text>
<text x="156.5" y="181.9">4</text>
<text x="176.8" y="181.9">4</text>
<text x="198.4" y="181.9">4</text>
<text x="248.6" y="181.9">2</text>
<text x="248.6" y="184.4">1</text>
<text x="252.5" y="183">SCL</text>
<text x="252.5" y="185.5">SDA</text>
<text x="260.5" y="183">A0</text>
<text x="260.5" y="185.6">A1</text>
<text x="265.8" y="181.9">7</text>
<text x="265.8" y="184.4">6</text>
<text x="260.5" y="188.1">A2</text>
<text x="265.8" y="187">5</text>
<text x="248.6" y="192.1">3</text>
<text x="252.5" y="193.2">OS</text>
</g>
<g font-size="2" fill="#808080">
<text x="34.3" y="23.5">https://open-smart.aliexpress.com/store/1199788</text>
<text x="170.2" y="20.4">3V3</text>
<text x="162.6" y="33.7">CARD_CS</text>
<text x="211.4" y="35.6">GND</text>
<text x="162.6" y="41.3">CARD_SCK</text>
<text x="162.6" y="36.2">CARD_DI</text>
<text x="162.6" y="46.4">CARD_DO</text>
<text x="268.3" y="56.8">P2</text>
<text x="39.5" y="61.6">GND</text>
<text x="247.9" y="62.9">D3</text>
<text x="170.2" y="66.7">GND</text>
<text x="201.9" y="70.5">GND</text>
<text x="256.3" y="68" transform="rotate(-90 256.3 68)">P1</text>
<text x="256.5" y="74.3" transform="rotate(-90 256.5 74.3)">GND</text>
<text x="265.4" y="76.9" transform="rotate(-90 265.4 76.9)">R4</text>
<text x="265.4" y="73.1" transform="rotate(-90 265.4 73.1)">1k</text>
<text x="72.4" y="83.2" transform="rotate(-90 72.4 83.2)">D3</text>
<text x="74.9" y="83.2" transform="rotate(-90 74.9 83.2)">D2</text>
<text x="77.5" y="83.2" transform="rotate(-90 77.5 83.2)">TX</text>
<text x="80" y="83.2" transform="rotate(-90 80 83.2)">RX</text>
<text x="258" y="80.7">s90</text>
<text x="260.5" y="81.9">Q1</text>
<text x="260.9" y="80.7">13</text>
<text x="34.3" y="84.5" transform="rotate(-90 34.3 84.5)">SCL</text>
<text x="36.8" y="84.5" transform="rotate(-90 36.8 84.5)">SDA</text>
<text x="203.2" y="89.6">DB0</text>
<text x="203.2" y="92.1">DB1</text>
<text x="203.2" y="94.6">DB2</text>
<text x="247.6" y="94.6">LEDK</text>
<text x="252.7" y="95.9">R1</text>
<text x="256.5" y="95.9">10R</text>
<text x="203.2" y="97.2">DB3</text>
<text x="203.2" y="99.7">DB4</text>
<text x="203.2" y="104.8">DB6</text>
<text x="203.2" y="107.3">DB7</text>
<text x="203.2" y="102.3">DB5</text>
<text x="100.3" y="112.4">MOSI</text>
<text x="251.4" y="112.4">GND</text>
<text x="100.3" y="117.5">LCD_RST</text>
<text x="149.6" y="118.8">GND</text>
<text x="100.3" y="122.6">MISO</text>
<text x="100.3" y="120">SCK</text>
<text x="179.1" y="126.4">DB0</text>
<text x="179.1" y="128.9">DB1</text>
<text x="179.1" y="131.5">DB2</text>
<text x="179.1" y="134">DB3</text>
<text x="179.1" y="136.5">DB4</text>
<text x="179.1" y="141.6">DB6</text>
<text x="179.1" y="139.1">DB5</text>
<text x="179.1" y="144.2">DB7</text>
<text x="53.1" y="154.3">GND</text>
<text x="149.6" y="156.9">GND</text>
<text x="91.4" y="164.5">+5V</text>
<text x="124.5" y="164.5">3V3</text>
<text x="247.6" y="164.5" transform="rotate(-90 247.6 164.5)">100nF</text>
<text x="124.5" y="173.1" transform="rotate(-90 124.5 173.1)">C1</text>
<text x="157" y="172.9">J2</text>
<text x="177.3" y="172.9">J3</text>
<text x="198.9" y="172.9">J4</text>
<text x="222.2" y="170.8" transform="rotate(-90 222.2 170.8)">10k</text>
<text x="226" y="170.8" transform="rotate(-90 226 170.8)">10k</text>
<text x="247.6" y="168.3" transform="rotate(-90 247.6 168.3)">C2</text>
<text x="251.9" y="172.7">GND</text>
<text x="260.3" y="172.7">VCC</text>
<text x="95.7" y="179.7">AMS117-3.3</text>
<text x="106.9" y="179.7">U3</text>
<text x="124.5" y="178.6" transform="rotate(-90 124.5 178.6)">100n</text>
<text x="148.6" y="174.6">GND</text>
<text x="148.6" y="177.2">+5V</text>
<text x="148.6" y="179.7">RX</text>
<text x="167.6" y="174.6">GND</text>
<text x="167.6" y="177.2">+5V</text>
<text x="167.6" y="179.7">SDA</text>
<text x="190.5" y="174.6">GND</text>
<text x="190.5" y="177.2">+5V</text>
<text x="190.5" y="179.7">D3</text>
<text x="222.2" y="174.6" transform="rotate(-90 222.2 174.6)">R2</text>
<text x="226" y="174.6" transform="rotate(-90 226 174.6)">R3</text>
<text x="246.4" y="178.4">GND</text>
<text x="148.6" y="182.2">TX</text>
<text x="167.6" y="182.2">SCL</text>
<text x="190.5" y="182.2">D2</text>
<text x="212.1" y="182.2">SCL</text>
<text x="212.1" y="184.8">SDA</text>
<text x="70.9" y="187.3">GND</text>
<text x="109.2" y="189.9">GND</text>
<text x="267.9" y="194.9">GND</text>
</g>
</svg>
